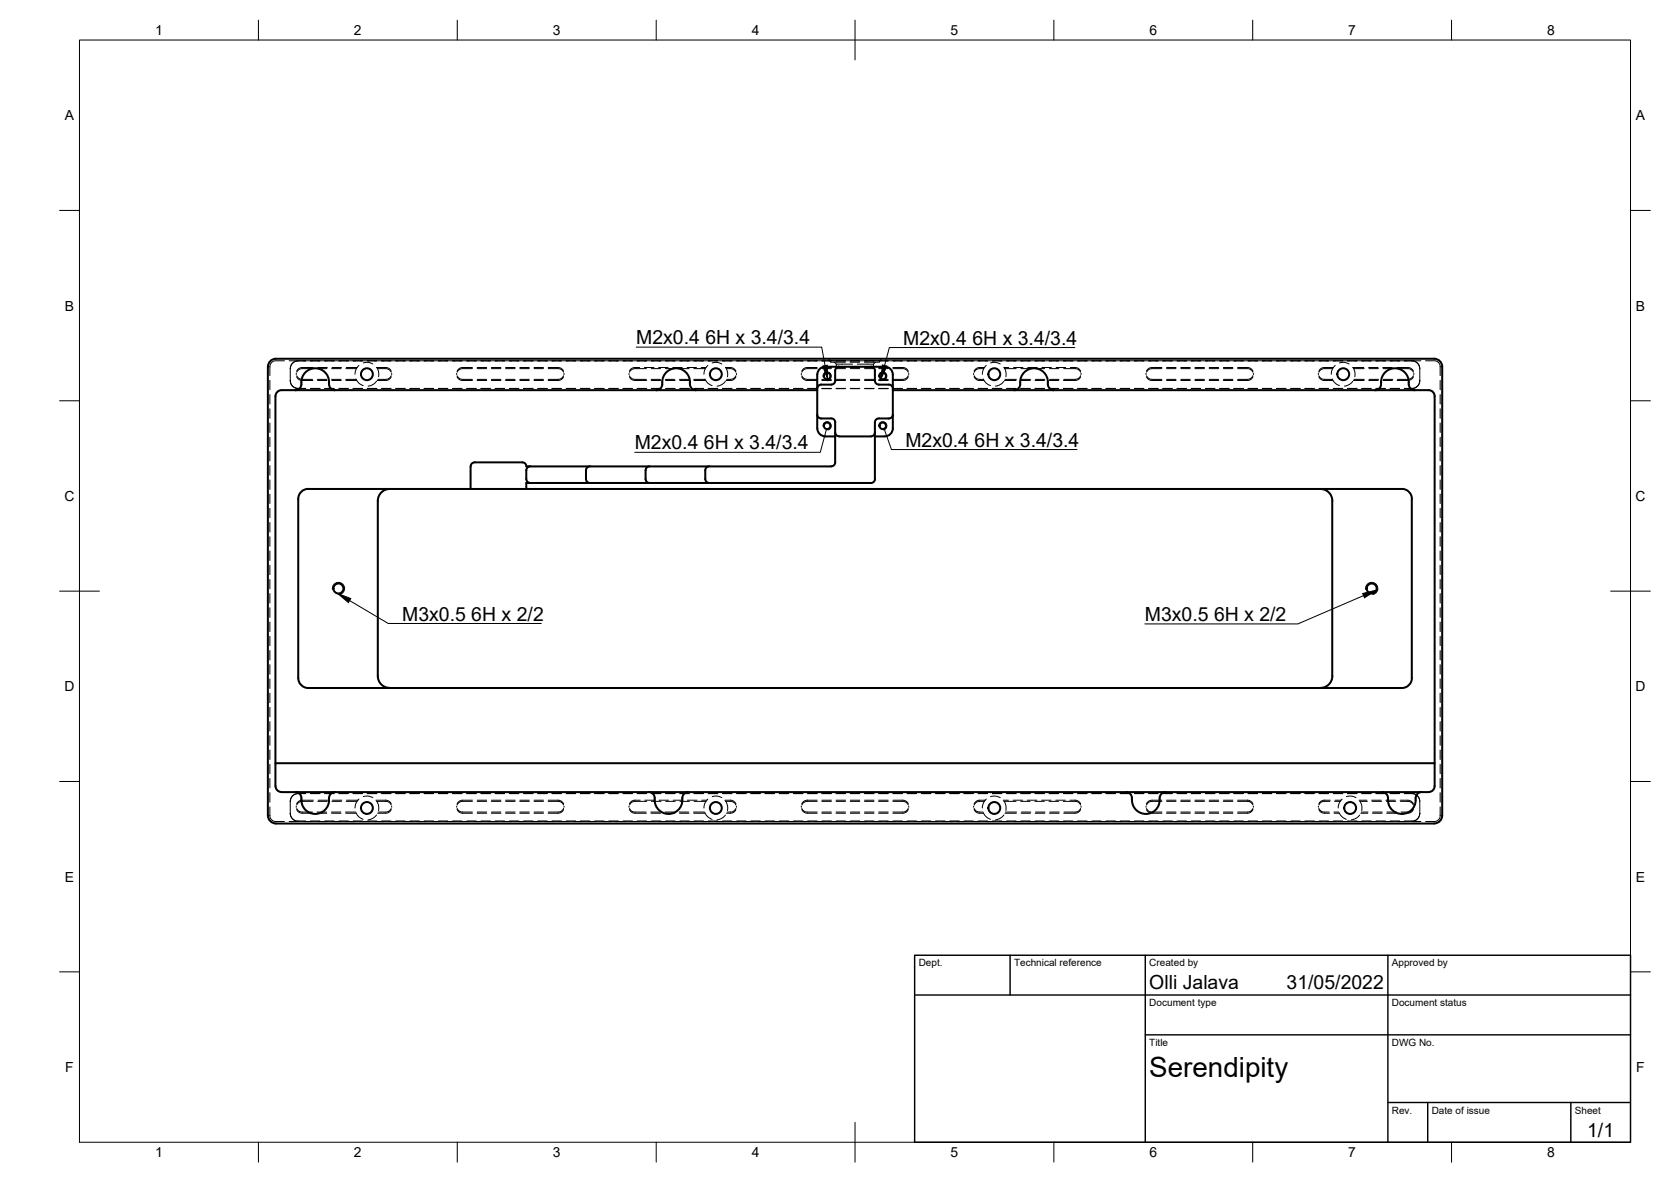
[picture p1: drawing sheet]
<svg xmlns="http://www.w3.org/2000/svg" width="420mm" height="297mm" viewBox="0 0 420 297" stroke-linecap="round" stroke-linejoin="round" font-family="sans-serif">
<!-- layer: Visible -->
<g fill="none" stroke="#000" stroke-width=".51">
<path d="M67.4 92.2v112.7M69.4 90.2h291.2a2 2 0 0 1 2 2v112.7a2 2 0 0 1-2 2l-291.2 .1M69.4 90.2a2 2 0 0 0-2 2M74.3 98.1a1.6 1.6 0 0 0 1.5-2.1 3.5 3.5 0 0 1 3.7-3.4 3.5 3.5 0 0 1 3.2 4 1.54 1.54 0 0 0 1.5 1.5M173.5 96v.6M173.5 96a3.5 3.5 0 0 0-3.8-3.4 3.5 3.5 0 0 0-3.2 4 1.49 1.49 0 0 1-1.5 1.5M173.5 96.6a1.49 1.49 0 0 0 1.5 1.5M205.5 98.1v9.6a2 2 0 0 0 2 2M211 92.1a1.01 1.01 0 0 0-1 1.1v2.4a1.01 1.01 0 0 1-1 1.1h-2.5a1.01 1.01 0 0 0-1 1M219 92.1a.97 .97 0 0 1 1 1.1v2.4a1.01 1.01 0 0 0 1 1.1M221 96.7h2.5M223.5 96.7a1.01 1.01 0 0 1 1 1"/>
<path d="M224.5 98.1v9.6a2 2 0 0 1-2 2M255 98.1h-30.5v-4a1.97 1.97 0 0 0-2-1.9l-15-.1a2.04 2.04 0 0 0-2 2.1v3.9h-134.7a1.52 1.52 0 0 0-1.5 1.5v97.9a1.49 1.49 0 0 0 1.5 1.5M255 98.1h104.2a1.49 1.49 0 0 1 1.5 1.4v98.1a1.49 1.49 0 0 1-1.5 1.4M263.5 96v.6M263.5 96a3.5 3.5 0 0 0-3.8-3.4 3.5 3.5 0 0 0-3.2 4 1.49 1.49 0 0 1-1.5 1.5M263.5 96.6a1.49 1.49 0 0 0 1.5 1.5M345.8 98.1a1.6 1.6 0 0 0 1.5-2.1 3.5 3.5 0 0 1 3.7-3.4 3.5 3.5 0 0 1 3.2 4 1.54 1.54 0 0 0 1.5 1.5M118.3 117.2v5.7M119.3 116.2h12M119.3 116.2a1.01 1.01 0 0 0-1 1M131.3 116.2a1.01 1.01 0 0 1 1.1 1M132.3 117.2h76.7"/>
<path d="M133.3 117.2a1.01 1.01 0 0 0-1 1v2.2a1.01 1.01 0 0 0 1 1M148.3 117.2a1.01 1.01 0 0 0-1 1v2.2a1.01 1.01 0 0 0 1 1M163.3 117.2a1.01 1.01 0 0 0-1 1v2.2a1.01 1.01 0 0 0 1 1M178.3 117.2a1.01 1.01 0 0 0-1 1v2.2a1.01 1.01 0 0 0 1 1M205.5 104.2a1.01 1.01 0 0 0 1 1l2.5-.1a1.01 1.01 0 0 1 1 1v3.6M207.5 109.7h2.5v6.5a1.01 1.01 0 0 1-1 1M210 108.6a1.01 1.01 0 0 0 1 1.1M211 109.7h8M220 109.7h2.5M220 108.6a1.01 1.01 0 0 1-1 1.1M221 105.2h2.5M221 105.1a1.01 1.01 0 0 0-1 1.1v14.2a1.01 1.01 0 0 1-1 1h-86.7v1.5"/>
<path d="M224.5 104.2a1.01 1.01 0 0 1-1 1M75 125.4v45a2.51 2.51 0 0 0 2.5 2.5h275M77.5 122.9h275M77.5 122.9a2.51 2.51 0 0 0-2.5 2.5M95 125.9v44a2.99 2.99 0 0 0 3 3M98 122.9a2.99 2.99 0 0 0-3 3M332 122.9a2.99 2.99 0 0 1 3 3M335 125.9v44a2.99 2.99 0 0 1-3 3M352.5 122.9a2.51 2.51 0 0 1 2.5 2.5M355 125.4v45M355 170.4a2.51 2.51 0 0 1-2.5 2.5M69.3 191.8h291.4"/>
<path d="M70.8 199.1h288.4M74.3 199a1.61 1.61 0 0 1 1.5 2.1M84.2 199a1.63 1.63 0 0 0-1.5 2.1M163.1 199a1.61 1.61 0 0 1 1.5 2.1M173.1 199a1.63 1.63 0 0 0-1.5 2.1M283.1 199a1.61 1.61 0 0 1 1.5 2.1M293.1 199a1.49 1.49 0 0 0-1.5 1.5M347.5 199a1.61 1.61 0 0 1 1.5 2.1M357.5 199a1.49 1.49 0 0 0-1.5 1.5M67.4 204.9a2 2 0 0 0 2 2M75.8 201.1a3.5 3.5 0 0 0 3.5 3.4 3.5 3.5 0 0 0 3.4-3.4M164.6 201.1a3.5 3.5 0 0 0 3.5 3.4 3.5 3.5 0 0 0 3.5-3.4"/>
<path d="M284.6 201.1a3.5 3.5 0 0 0 3.5 3.4 3.5 3.5 0 0 0 3.5-3.4M291.6 200.5v.6M349 201.1a3.5 3.5 0 0 0 3.5 3.4 3.5 3.5 0 0 0 3.5-3.4M355.9 200.5v.6"/>
<circle cx="92.3" cy="94" r="1.49"/>
<circle cx="180" cy="94" r="1.49"/>
<circle cx="208" cy="94.5" r=".81"/>
<circle cx="222" cy="94.5" r=".81"/>
<circle cx="250" cy="94" r="1.49"/>
<circle cx="337.7" cy="94" r="1.49"/>
<circle cx="208" cy="107" r=".81"/>
<circle cx="222" cy="107" r=".81"/>
<circle cx="85.1" cy="147.9" r="1.26"/>
<circle cx="344.9" cy="147.9" r="1.26"/>
<circle cx="92.3" cy="203" r="1.49"/>
<circle cx="180" cy="203" r="1.49"/>
<circle cx="250" cy="203" r="1.49"/>
<circle cx="339.5" cy="203" r="1.49"/>
</g>
<!-- layer: Hidden -->
<g fill="none" stroke="#000" stroke-width=".25">
<path d="M67.9 95.6v2.4M67.9 99.2v2.3M71.5 90.7h-2.4l-.8 .4-.4 .8v2.5M72.7 90.7h284.6M74.5 93.8v.3M74.6 94.4l.4 .5 .7 .4h2.9M74.6 94.7l.4 .5 .7 .4h3M75 90.6a2 2 0 0 0-2 2v3M76.9 90.7h-1.9a2 2 0 0 0-2 2M76.9 97.6h-1.9a2 2 0 0 1-2-2 2 2 0 0 0 2 2.1h1.9M78.1 97.7h2.4M78.1 90.7h2.4"/>
<path d="M78.1 97.6h2.4M78.6 92.6l-2.9 .1-.7 .3-.4 .5M78.7 92.4h-3l-.7 .3-.4 .6M79.8 95.3h2.4M79.8 92.6h2.4M79.9 95.6h2.3M79.9 92.4h2.4M81.6 97.7h2.4M81.6 90.7h2.4M81.6 97.6h2.4M83.4 95.3h2.3M83.4 92.6h2.4"/>
<path d="M83.4 95.6h2.4M83.5 92.4h2.4M85.2 97.7h2.4M85.2 90.7h2.4M85.2 97.6h2.4M86.9 95.3h2.6M87 92.6h2.6M87 95.6h2.7M87.1 92.4h2.7M88.8 97.7h2.4M88.8 90.7h2.4M88.8 97.6h2.4"/>
<path d="M89.5 95.3l.7 1 1.1 .6M90.3 91.8l-.9 1.3-.1 1M91.3 91.2l1.2-.1 1.2 .4M92.4 97.7h2.3M92.4 90.7h2.3M92.4 97.6h2.3M94.7 92.3l.5 1.3v1.1M94.7 95.8l-.8 .8-1.3 .4M94.7 92.4h2.6l.7 .3 .4 .6M94.9 92.6l2.4 .1 .7 .4 .4 .4M95.9 97.7h2.4M95.9 90.7h2.4"/>
<path d="M95.9 97.6h2.4M98.4 94.4l-.9 .8-2.5 .1M98.4 94.7l-.4 .5-.7 .4h-2.5M98.5 93.8v.3M99.5 97.7h2.4M99.5 90.7h2.4M99.5 97.6h2.4M103.1 97.7h2.4M103.1 90.7h2.4M103.1 97.6h2.4M106.6 97.7h2.4M106.6 90.7h2.4"/>
<path d="M106.6 97.6h2.4M110.2 97.7h2.4M110.2 90.7h2.4M110.2 97.6h2.4M113.8 97.7h2.4M113.8 90.7h2.4M113.8 97.6h2.4M114.8 93.8v.3M114.9 94.7l.6 .7 .5 .2h2.8M114.9 94.4l.6 .7 .5 .2h2.8M117.3 97.7h2.4M117.3 90.7h2.4"/>
<path d="M117.3 97.6h2.4M118.8 92.6l-2.8 .1-.5 .2-.6 .6M118.8 92.4h-2.8l-.7 .3-.4 .6M120 95.3h2.4M120 95.6h2.4M120 92.4h2.4M120 92.6h2.4M120.9 97.7h2.4M120.9 90.7h2.4M120.9 97.6h2.4M123.5 95.3h2.4M123.5 95.6h2.4"/>
<path d="M123.5 92.4h2.4M123.5 92.6h2.4M124.5 97.7h2.4M124.5 90.7h2.4M124.5 97.6h2.4M127.1 95.3h2.4M127.1 95.6h2.4M127.1 92.4h2.4M127.1 92.6h2.4M128.1 97.7h2.4M128.1 90.7h2.4M128.1 97.6h2.4"/>
<path d="M130.7 95.3h2.4M130.7 95.6h2.4M130.7 92.4h2.4M130.7 92.6h2.4M131.6 97.7h2.4M131.6 90.7h2.4M131.6 97.6h2.4M134.3 95.3h2.4M134.3 95.6h2.4M134.3 92.4h2.4M134.3 92.6h2.4M135.2 97.7h2.4"/>
<path d="M135.2 90.7h2.4M135.2 97.6h2.4M137.8 92.6l2.8 .1 .7 .3 .4 .5M137.8 92.4h2.8l.8 .4 .3 .5M138.8 97.7h2.4M138.8 90.7h2.4M138.8 97.6h2.4M141.7 94.7l-.4 .5-.7 .4h-2.8M141.7 94.4l-.5 .7-.6 .2h-2.8M141.8 93.8v.3M142.4 97.7h2.3M142.4 90.7h2.3"/>
<path d="M142.4 97.6h2.3M145.9 97.7h2.4M145.9 90.7h2.4M145.9 97.6h2.4M149.5 97.7h2.4M149.5 90.7h2.4M149.5 97.6h2.4M153.1 97.7h2.3M153.1 90.7h2.3M153.1 97.6h2.3M156.7 97.7h2.3M156.7 90.7h2.3"/>
<path d="M156.7 97.6h2.3M158.2 93.8v.3M158.3 94.4l.6 .7 .5 .2h3.1M158.3 94.7l.3 .5 .8 .4h3.2M160.2 97.7h2.4M160.2 90.7h2.4M160.2 97.6h2.4M160.8 92.4l-1.7 .1-.5 .2-.3 .6M162 92.4h2.4M162.5 92.6l-3.1 .1-.8 .3-.3 .5M163.7 95.3h2.4M163.7 92.6h2.4"/>
<path d="M163.8 95.6h2.4M163.8 97.7h2.4M163.8 90.7h2.4M163.8 97.6h2.4M165.6 92.4h2.4M167.3 95.3h2.4M167.3 92.6h2.4M167.3 95.6h2.4M167.4 97.7h2.3M167.4 90.7h2.3M167.4 97.6h2.3M169.2 92.4h2.4"/>
<path d="M170.8 95.3h2.4M170.9 92.6h2.4M170.9 95.6h2.4M170.9 97.7h2.4M170.9 90.7h2.4M170.9 97.6h2.4M172.8 92.4h2.3M174.4 95.3h2.9M174.5 92.6h2.9M174.5 97.7h2.4M174.5 90.7h2.4M174.5 95.6h2.9"/>
<path d="M174.5 97.6h2.4M176.3 92.4h1.2M177.2 95.3l.7 1 1.1 .6M178 91.8l-.9 1.3-.1 1M178.1 97.7h2.4M178.1 90.7h2.4M178.1 97.6h2.4M179.1 91.2l1.1-.1 1.3 .4M181.7 97.7h2.3M181.7 90.7h2.3M181.7 97.6h2.3M182.4 95.8l-.8 .8-1.3 .4"/>
<path d="M182.4 92.3l.5 1.3v1.1M182.5 92.4l1.7 .1 .8 .8M182.6 92.6l1.6 .2 .8 .7M185 94.4l-.8 .8-1.5 .1M185 94.7l-.5 .7a2.59 2.59 0 0 1-1.9 .2M185.2 93.8v.3M185.2 97.7h2.4M185.2 90.7h2.4M185.2 97.6h2.4M188.8 97.7h2.4M188.8 90.7h2.4M188.8 97.6h2.4"/>
<path d="M192.4 97.7h2.4M192.4 90.7h2.4M192.4 97.6h2.4M195.9 97.7h2.4M195.9 90.7h2.4M195.9 97.6h2.4M199.5 97.7h2.4M199.5 90.7h2.4M199.5 97.6h2.4M201.5 93.8v.3M201.6 94.7l.4 .5 .7 .4h2.8M201.6 94.4l.8 .8 3.1 .1"/>
<path d="M203.1 97.7h2.4M203.1 90.7h2.4M203.1 97.6h2.4M205.5 92.6l-2.8 .1-.7 .3-.4 .5M205.5 92.4h-2.8l-.7 .3-.4 .6M206.7 97.7h2.3M206.7 90.7h2.3M206.7 95.3h2.3M206.7 95.6h2.3M206.7 92.4h2.3M206.7 92.6h2.3M206.7 97.6h2.3"/>
<path d="M208.3 90.2l.5 .5h3.8M208.8 90.7v.3h3.8M209.8 91l.5 .5h4.1M210.2 97.7h2.4M210.2 90.7h2.4M210.2 95.3h2.4M210.2 95.6h2.4M210.2 92.4h2.4M210.2 92.6h2.4M210.2 97.6h2.4M210.3 91.5v.9M213.8 91h2.4"/>
<path d="M213.8 97.7h2.4M213.8 90.7h2.4M213.8 95.3h2.4M213.8 95.6h2.4M213.8 92.4h2.4M213.8 92.6h2.4M213.8 97.6h2.4M217.4 97.7h2.4M217.4 90.7h2.4M217.4 95.3h2.4M217.4 95.6h2.4M217.4 92.4h2.4"/>
<path d="M217.4 92.6h2.4M217.4 97.6h2.4M219.6 91.5v.9M220.1 91l-.5 .5h-4M220.9 97.7h2.4M220.9 90.7h2.4M220.9 95.3h2.4M220.9 95.6h2.4M220.9 92.4h2.4M220.9 92.6h2.4M220.9 97.6h2.4M221.1 90.7v.3h-3.8"/>
<path d="M221.6 90.2l-.5 .5h-1.5M224.5 92.6l2.8 .1 .7 .4 .4 .4M224.5 92.4h2.8l.7 .3 .4 .6M224.5 97.7h2.4M224.5 90.7h2.4M224.5 97.6h2.4M228.1 97.7h2.4M228.1 90.7h2.4M228.1 97.6h2.4M228.4 94.7l-.4 .5-.7 .4h-2.8M228.4 94.4l-.9 .8-3 .1M228.5 93.8v.3"/>
<path d="M231.7 97.7h2.3M231.7 90.7h2.3M231.7 97.6h2.3M235.2 97.7h2.4M235.2 90.7h2.4M235.2 97.6h2.4M238.8 97.7h2.4M238.8 90.7h2.4M238.8 97.6h2.4M242.4 97.7h2.4M242.4 90.7h2.4M242.4 97.6h2.4"/>
<path d="M244.8 93.8v.3M244.9 94.4l.9 .8 1.5 .1M244.9 94.7l.6 .7a2.59 2.59 0 0 0 1.9 .2M246 97.7h2.3M246 90.7h2.3M246 97.6h2.3M247.2 95.3l.8 1 1 .6M247.4 92.6l-1.7 .2-.8 .7M247.5 92.4l-1.7 .1-.9 .8M248 91.8l-.6 .8-.4 1.5M249.1 91.2l1.1-.1 1.3 .4M249.5 97.7h2.4"/>
<path d="M249.5 90.7h2.4M249.5 97.6h2.4M252.4 92.3l.5 1.3v1.1M252.4 95.8l-.8 .8-1.3 .4M252.5 92.4h1.2M252.6 95.6h2.9M252.6 92.6h2.9M252.7 95.3h2.9M253.1 97.7h2.4M253.1 90.7h2.4M253.1 97.6h2.4M254.8 92.4h2.4"/>
<path d="M256.7 97.7h2.3M256.7 90.7h2.3M256.7 95.6h2.4M256.7 97.6h2.3M256.7 92.6h2.4M256.8 95.3h2.3M258.4 92.4h2.4M260.2 97.7h2.4M260.2 90.7h2.4M260.2 95.6h2.4M260.2 97.6h2.4M260.3 92.6h2.4"/>
<path d="M260.3 95.3h2.4M262 92.4h2.4M263.8 97.7h2.4M263.8 90.7h2.4M263.8 97.6h2.4M263.8 95.6h2.4M263.9 92.6h2.3M263.9 95.3h2.4M265.6 92.4h2.3M267.4 97.7h2.4M267.4 90.7h2.4M267.4 97.6h2.4"/>
<path d="M267.4 92.6l3.2 .1 .7 .3 .4 .5M269.1 92.4l1.8 .1 .4 .2 .4 .6M271 97.7h2.3M271 90.7h2.3M271 97.6h2.3M271.7 94.4l-.4 .5-.7 .4h-3.1M271.7 94.7l-.4 .5-.7 .4h-3.2M271.8 93.8v.3M274.5 97.7h2.4M274.5 90.7h2.4M274.5 97.6h2.4M278.1 97.7h2.4"/>
<path d="M278.1 90.7h2.4M278.1 97.6h2.4M281.7 97.7h2.4M281.7 90.7h2.4M281.7 97.6h2.4M285.2 97.7h2.4M285.2 90.7h2.4M285.2 97.6h2.4M288.2 93.8v.3M288.3 94.7l.5 .7 .6 .2h2.7M288.3 94.4l.8 .8 3 .1M288.8 97.7h2.4"/>
<path d="M288.8 90.7h2.4M288.8 97.6h2.4M292.1 92.6l-2.7 .1-.6 .2-.5 .6M292.1 92.4h-2.7l-.8 .3-.3 .6M292.4 97.7h2.4M292.4 90.7h2.4M292.4 97.6h2.4M293.3 95.3h2.4M293.3 95.6h2.4M293.3 92.4h2.4M293.3 92.6h2.4M296 97.7h2.3"/>
<path d="M296 90.7h2.3M296 97.6h2.3M296.9 95.3h2.4M296.9 95.6h2.4M296.9 92.4h2.4M296.9 92.6h2.4M299.5 97.7h2.4M299.5 90.7h2.4M299.5 97.6h2.4M300.5 95.3h2.4M300.5 95.6h2.4M300.5 92.4h2.4"/>
<path d="M300.5 92.6h2.4M303.1 97.7h2.4M303.1 90.7h2.4M303.1 97.6h2.4M304 95.3h2.4M304 95.6h2.4M304 92.4h2.4M304 92.6h2.4M306.7 97.7h2.4M306.7 90.7h2.4M306.7 97.6h2.4M307.6 95.3h2.4"/>
<path d="M307.6 95.6h2.4M307.6 92.4h2.4M307.6 92.6h2.4M310.2 97.7h2.4M310.2 90.7h2.4M310.2 97.6h2.4M311.2 92.6l2.7 .1 .8 .3 .3 .5M311.2 92.4h2.7l.8 .3 .3 .6M313.8 97.7h2.4M313.8 90.7h2.4M313.8 97.6h2.4M315 94.7l-.3 .5-.8 .4h-2.7"/>
<path d="M315 94.4l-.3 .5-.8 .4h-2.7M315.2 93.8v.3M317.4 97.7h2.4M317.4 90.7h2.4M317.4 97.6h2.4M321 97.7h2.3M321 90.7h2.3M321 97.6h2.3M324.5 97.7h2.4M324.5 90.7h2.4M324.5 97.6h2.4M328.1 97.7h2.4"/>
<path d="M328.1 90.7h2.4M328.1 97.6h2.4M331.5 93.8v.3M331.6 94.4l.8 .8 2.6 .1M331.6 94.7l.3 .5 .8 .4h2.5M331.7 97.7h2.4M331.7 90.7h2.4M331.7 97.6h2.4M335 95.3l.7 1 1.1 .6M335.1 92.6l-2.4 .1-.8 .4-.3 .4M335.2 97.7h2.4M335.2 90.7h2.4"/>
<path d="M335.2 97.6h2.4M335.3 92.4h-2.6l-.7 .3-.4 .6M335.7 91.8l-.8 1.3-.2 1M336.8 91.2l1.2-.1 1.2 .4M338.8 97.7h2.4M338.8 90.7h2.4M338.8 97.6h2.4M340.1 92.3l.6 1.3v1.1M340.1 95.8l-.7 .8-1.4 .4M340.2 92.4h2.7M340.3 95.6h2.7M340.4 92.6h2.6"/>
<path d="M340.4 95.3h2.6M342.4 97.7h2.4M342.4 90.7h2.4M342.4 97.6h2.4M344.1 92.4h2.4M344.2 95.6h2.3M344.2 92.6h2.4M344.2 95.3h2.4M346 97.7h2.3M346 90.7h2.3M346 97.6h2.3M347.7 92.4h2.4"/>
<path d="M347.7 95.6h2.4M347.8 92.6h2.4M347.8 95.3h2.4M349.5 97.7h2.4M349.5 90.7h2.4M349.5 97.6h2.4M351.3 92.4h3l.7 .3 .4 .6M351.3 92.6l3 .1 .7 .3 .4 .5M353.1 97.6a4.2 4.2 0 0 0 3-.3l.7-.9 .2-.8a2.01 2.01 0 0 1-2 2.1h-1.9M353.1 90.7h1.9a2 2 0 0 1 2 2M355 90.6a2 2 0 0 1 2 2v3M355.4 94.4l-.9 .8-3.1 .1"/>
<path d="M355.4 94.7l-.4 .5-.7 .4h-3M355.5 93.8v.3M358.5 90.7h2.3l.9 .4 .4 .8v2.5M362.1 95.6v2.4M362.1 99.2v2.3M67.9 102.7v2.4M67.9 106.3v2.4M67.9 109.9v2.4M67.9 113.5v2.3M67.9 117v2.4M362.1 102.7v2.4M362.1 106.3v2.4"/>
<path d="M362.1 109.9v2.4M362.1 113.5v2.3M362.1 117v2.4M67.9 120.6v2.4M67.9 124.2v2.3M67.9 127.7v2.4M67.9 131.3v2.4M67.9 134.9v2.4M67.9 138.5v2.4M362.1 120.6v2.4M362.1 124.2v2.3M362.1 127.7v2.4"/>
<path d="M362.1 131.3v2.4M362.1 134.9v2.4M362.1 138.5v2.4M67.9 142v2.4M67.9 145.6v2.4M67.9 149.2v2.4M67.9 152.7v2.4M67.9 156.3v2.4M67.9 159.9v2.4M362.1 142v2.4M362.1 145.6v2.4M362.1 149.2v2.4"/>
<path d="M362.1 152.7v2.4M362.1 156.3v2.4M362.1 159.9v2.4M67.9 163.5v2.3M67.9 167v2.4M67.9 170.6v2.4M67.9 174.2v2.4M67.9 177.8v2.3M362.1 163.5v2.3M362.1 167v2.4M362.1 170.6v2.4M362.1 174.2v2.4"/>
<path d="M362.1 177.8v2.3M67.9 181.3v2.4M67.9 184.9v2.4M67.9 188.5v2.4M67.9 192.1v2.3M67.9 195.6v2.4M67.9 199.2v2.4M76.9 199.4h-1.9a2 2 0 0 0-2 2M78.1 199.4h2.4M81.6 199.4h2.4M85.2 199.4h2.4M88.8 199.4h2.4"/>
<path d="M92.4 199.4h2.3M95.9 199.4h2.4M99.5 199.4h2.4M103.1 199.4h2.4M106.6 199.4h2.4M110.2 199.4h2.4M113.8 199.4h2.4M117.3 199.4h2.4M120.9 199.4h2.4M124.5 199.4h2.4M128.1 199.4h2.4M131.6 199.4h2.4"/>
<path d="M135.2 199.4h2.4M138.8 199.4h2.4M142.4 199.4h2.3M145.9 199.4h2.4M149.5 199.4h2.4M153.1 199.4h2.3M156.7 199.4h2.3M160.2 199.4h2.4M163.8 199.4h2.4M167.4 199.4h2.3M170.9 199.4h2.4M174.5 199.4h2.4"/>
<path d="M178.1 199.4h2.4M181.7 199.4h2.3M185.2 199.4h2.4M188.8 199.4h2.4M192.4 199.4h2.4M195.9 199.4h2.4M199.5 199.4h2.4M203.1 199.4h2.4M206.7 199.4h2.3M210.2 199.4h2.4M213.8 199.4h2.4M217.4 199.4h2.4"/>
<path d="M220.9 199.4h2.4M224.5 199.4h2.4M228.1 199.4h2.4M231.7 199.4h2.3M235.2 199.4h2.4M238.8 199.4h2.4M242.4 199.4h2.4M246 199.4h2.3M249.5 199.4h2.4M253.1 199.4h2.4M256.7 199.4h2.3M260.2 199.4h2.4"/>
<path d="M263.8 199.4h2.4M267.4 199.4h2.4M271 199.4h2.3M274.5 199.4h2.4M278.1 199.4h2.4M281.7 199.4h2.4M285.2 199.4h2.4M288.8 199.4h2.4M292.4 199.4h2.4M296 199.4h2.3M299.5 199.4h2.4M303.1 199.4h2.4"/>
<path d="M306.7 199.4h2.4M310.2 199.4h2.4M313.8 199.4h2.4M317.4 199.4h2.4M321 199.4h2.3M324.5 199.4h2.4M328.1 199.4h2.4M331.7 199.4h2.4M335.2 199.4h2.4M338.8 199.4h2.4M342.4 199.4h2.4M346 199.4h2.3"/>
<path d="M349.5 199.4h2.4M353.1 199.4h1.9a2 2 0 0 1 2 2M353.1 199.4h1.9a2 2 0 0 1 2 2v3M362.1 181.3v2.4M362.1 184.9v2.4M362.1 188.5v2.4M362.1 192.1v2.3M362.1 195.6v2.4M362.1 199.2v2.4M67.9 202.8v2.3l.3 .8 .9 .5h2.4M72.7 206.4h281M73 201.4v3"/>
<path d="M74.5 202.6v.3M74.6 203.2l.4 .5 .7 .4h2.8M74.6 203.4l.8 .9 3.2 .1M76.9 206.3a4.1 4.1 0 0 1-3-.3l-.6-.5-.3-1.1a2 2 0 0 0 2 2M78.1 206.3h2.4M78.7 201.4h-3l-.7 .4-.4 .5M78.8 201.1h-3.1l-.7 .4-.4 .5M79.7 204.1h2.4M79.8 204.4h2.4M79.9 201.4h2.4M80 201.1h2.4M81.6 206.3h2.4"/>
<path d="M83.3 204.1h2.4M83.4 204.4h2.3M83.5 201.4h2.4M83.6 201.1h2.4M85.2 206.3h2.4M86.9 204.1h2.5M86.9 204.4h2.7M87 201.4h2.8M87.1 201.1h2.9M88.8 206.3h2.4M89.5 204.2l.7 1.1 1.1 .6M90.3 200.8l-.9 1.3-.1 1"/>
<path d="M91.3 200.2l1.2-.1 1.2 .4M92.4 206.3h2.3M94.5 201.1h2.8l.7 .4 .4 .5M94.7 201.3l.5 1.3v1.1M94.7 204.8l-.8 .8-1.3 .4M94.7 201.4l2.8 .1 .9 .8M95.9 206.3h2.4M98.4 203.2l-.4 .5-.7 .4h-2.2M98.4 203.4l-.9 .9-2.5 .1M98.5 202.6v.3M99.5 206.3h2.4M103.1 206.3h2.4"/>
<path d="M106.6 206.3h2.4M110.2 206.3h2.4M113.8 206.3h2.4M114.8 202.6v.3M114.9 203.4l.6 .7 .5 .2 2.8 .1M114.9 203.2l.4 .5 .7 .4h2.8M117.3 206.3h2.4M118.8 201.4h-2.8l-.7 .4-.4 .5M118.8 201.1h-2.8l-.7 .4-.4 .5M120 204.1h2.4M120 204.4h2.4M120 201.1h2.4"/>
<path d="M120 201.4h2.4M120.9 206.3h2.4M123.5 204.1h2.4M123.5 204.4h2.4M123.5 201.1h2.4M123.5 201.4h2.4M124.5 206.3h2.4M127.1 204.1h2.4M127.1 204.4h2.4M127.1 201.1h2.4M127.1 201.4h2.4M128.1 206.3h2.4"/>
<path d="M130.7 204.1h2.4M130.7 204.4h2.4M130.7 201.1h2.4M130.7 201.4h2.4M131.6 206.3h2.4M134.3 204.1h2.4M134.3 204.4h2.4M134.3 201.1h2.4M134.3 201.4h2.4M135.2 206.3h2.4M137.8 201.4l3.1 .1 .8 .8M137.8 201.1h2.8l.7 .4 .4 .5"/>
<path d="M138.8 206.3h2.4M141.7 203.4l-.8 .9-3.1 .1M141.7 203.2l-.4 .5-.7 .4h-2.8M141.8 202.6v.3M142.4 206.3h2.3M145.9 206.3h2.4M149.5 206.3h2.4M153.1 206.3h2.3M156.7 206.3h2.3M158.2 202.6v.3M158.3 203.2l.3 .5 .8 .4h3.1M158.3 203.4l.5 .7 .6 .2 3.1 .1"/>
<path d="M160.2 206.3h2.4M161 201.1a2.94 2.94 0 0 0-2.1 .2l-.6 .7M162.1 201.1h2.4M162.6 201.4h-3.2l-.8 .4-.3 .5M163.6 204.1h2.4M163.7 204.4h2.4M163.8 206.3h2.4M163.8 201.4h2.4M165.7 201.1h2.4M167.2 204.1h2.4M167.3 204.4h2.4M167.4 206.3h2.3"/>
<path d="M167.4 201.4h2.4M169.3 201.1h2.4M170.8 204.1h2.4M170.9 204.4h2.3M170.9 206.3h2.4M171 201.4h2.3M172.8 201.1h2.4M174.4 204.1h2.8M174.4 204.4h2.9M174.5 206.3h2.4M174.5 201.4h3M176.4 201.1h1.3"/>
<path d="M177.2 204.2l.7 1.1 1.1 .6M178 200.8l-.9 1.3-.1 1M178.1 206.3h2.4M179.1 200.2l1.1-.1 1.3 .4M181.7 206.3h2.3M182.3 201.1h1.6l.8 .4 .3 .5M182.4 204.8l-.8 .8-1.3 .4M182.4 201.3l.5 1.3v1.1M182.5 201.4a2.69 2.69 0 0 1 2 .2l.5 .7M185 203.2l-.8 .8-1.4 .1M185 203.4l-.8 .8-1.5 .2M185.2 202.6v.3"/>
<path d="M185.2 206.3h2.4M188.8 206.3h2.4M192.4 206.3h2.4M195.9 206.3h2.4M199.5 206.3h2.4M201.5 202.6v.3M201.6 203.4l.3 .5 .8 .4 2.8 .1M201.6 203.2l.4 .5 .7 .4h2.8M203.1 206.3h2.4M205.5 201.4h-2.8l-.8 .4-.3 .5M205.5 201.1h-2.8l-.7 .4-.4 .5M206.7 204.1h2.3"/>
<path d="M206.7 204.4h2.3M206.7 201.1h2.3M206.7 201.4h2.3M206.7 206.3h2.3M210.2 204.1h2.4M210.2 204.4h2.4M210.2 201.1h2.4M210.2 201.4h2.4M210.2 206.3h2.4M213.8 204.1h2.4M213.8 204.4h2.4M213.8 201.1h2.4"/>
<path d="M213.8 201.4h2.4M213.8 206.3h2.4M217.4 204.1h2.4M217.4 204.4h2.4M217.4 201.1h2.4M217.4 201.4h2.4M217.4 206.3h2.4M220.9 204.1h2.4M220.9 204.4h2.4M220.9 201.1h2.4M220.9 201.4h2.4M220.9 206.3h2.4"/>
<path d="M224.5 201.4h2.8l.7 .4 .4 .5M224.5 201.1h2.8l.7 .4 .4 .5M224.5 206.3h2.4M228.1 206.3h2.4M228.4 203.4l-.4 .5-.7 .4-2.8 .1M228.4 203.2l-.4 .5-.7 .4h-2.8M228.5 202.6v.3M231.7 206.3h2.3M235.2 206.3h2.4M238.8 206.3h2.4M242.4 206.3h2.4M244.8 202.6v.3"/>
<path d="M244.9 203.2l.9 .8 1.4 .1M244.9 203.4l.9 .9 1.5 .1M246 206.3h2.3M247.2 204.2l.8 1.1 1 .6M247.5 201.4l-1.7 .1-.9 .8M247.7 201.1l-1.9 .1-.9 .8M248 200.8l-.6 .8-.4 1.5M249.1 200.2l1.1-.1 1.3 .4M249.5 206.3h2.4M252.3 201.1h1.3M252.4 201.3l.5 1.3v1.1M252.4 204.8l-.8 .8-1.3 .4"/>
<path d="M252.5 201.4h3M252.7 204.4h2.8M252.8 204.1h2.8M253.1 206.3h2.4M254.7 201.1h2.4M256.6 201.4h2.4M256.7 206.3h2.3M256.8 204.4h2.3M256.8 204.1h2.4M258.3 201.1h2.4M260.2 201.4h2.4M260.2 206.3h2.4"/>
<path d="M260.3 204.4h2.4M260.4 204.1h2.4M261.9 201.1h2.4M263.8 201.4h2.4M263.8 206.3h2.4M263.9 204.4h2.4M263.9 204.1h2.4M265.5 201.1h2.3M267.4 201.4h3.2l.7 .4 .4 .5M267.4 206.3h2.4M269 201.1a2.94 2.94 0 0 1 2.1 .2l.6 .7M271 206.3h2.3"/>
<path d="M271.7 203.2l-.4 .5-.7 .4h-3.1M271.7 203.4l-.4 .6-.7 .3-3.1 .1M271.8 202.6v.3M274.5 206.3h2.4M278.1 206.3h2.4M281.7 206.3h2.4M285.2 206.3h2.4M288.2 202.6v.3M288.3 203.4l.8 .9 3 .1M288.3 203.2l.3 .5 .8 .4h2.7M288.8 206.3h2.4M292.1 201.4l-3 .1-.8 .8"/>
<path d="M292.1 201.1h-2.7l-.8 .4-.3 .5M292.4 206.3h2.4M293.3 204.1h2.4M293.3 204.4h2.4M293.3 201.1h2.4M293.3 201.4h2.4M296 206.3h2.3M296.9 204.1h2.4M296.9 204.4h2.4M296.9 201.1h2.4M296.9 201.4h2.4M299.5 206.3h2.4"/>
<path d="M300.5 204.1h2.4M300.5 204.4h2.4M300.5 201.1h2.4M300.5 201.4h2.4M303.1 206.3h2.4M304 204.1h2.4M304 204.4h2.4M304 201.1h2.4M304 201.4h2.4M306.7 206.3h2.4M307.6 204.1h2.4M307.6 204.4h2.4"/>
<path d="M307.6 201.1h2.4M307.6 201.4h2.4M310.2 206.3h2.4M311.2 201.4h2.7l.8 .4 .3 .5M311.2 201.1h2.7l.8 .4 .3 .5M313.8 206.3h2.4M315 203.4l-.3 .6-.8 .3-2.7 .1M315 203.2l-.3 .5-.8 .4h-2.7M315.2 202.6v.3M317.4 206.3h2.4M321 206.3h2.3M324.5 206.3h2.4"/>
<path d="M328.1 206.3h2.4M331.5 202.6v.3M331.6 203.2l.4 .5 .4 .3 1.8 .1M331.6 203.4l.8 .9 1.9 .1M331.7 206.3h2.4M334.4 201.4l-2 .1-.8 .8M334.5 201.1l-2.1 .1-.8 .8M335.2 206.3h2.4M335.4 204.1h1.2M335.5 204.4h1.3M335.6 201.4h1.4M335.7 201.1h1.5"/>
<path d="M336.7 204.2l.7 1.1 1.1 .6M337.5 200.8l-.7 .8-.3 1.5M338.5 200.2l1.2-.1 1.3 .4M338.8 206.3h2.4M341.7 201.1h2M341.9 201.3l.5 1.3v1.1M341.9 204.8l-.8 .8-1.3 .4M341.9 201.4h1.9M342.2 204.4h1.7M342.3 204.1h1.7M342.4 206.3h2.4M344.9 201.1h2.4"/>
<path d="M345 201.4h2.4M345.1 204.4h2.4M345.2 204.1h2.3M346 206.3h2.3M348.5 201.1h2.3M348.6 201.4h2.3M348.7 204.4h2.3M348.7 204.1h2.4M349.5 206.3h2.4M352 201.1h2.3l.7 .4 .4 .5M352.1 201.4l2.4 .1 .9 .8M353.1 206.3h1.9a2 2 0 0 0 2-1.9 1.97 1.97 0 0 1-2 2h-1.9"/>
<path d="M354.9 206.4h2.4M355.4 203.2l-.4 .5-.7 .4h-2M355.4 203.4l-.9 .9-2.2 .1M355.5 202.6v.3M362.1 202.8v2.3l-.3 .8-1 .5h-2.3"/>
</g>
<!-- layer: Visible Narrow -->
<path d="M207 94.7a1.04 1.04 0 0 1 .8-1.2 1.04 1.04 0 0 1 1.2 .8 1.04 1.04 0 0 1-.8 1.2M221 94.7a1.04 1.04 0 0 1 .8-1.2 1.04 1.04 0 0 1 1.2 .8 1.04 1.04 0 0 1-.9 1.2M207 107.2a1.04 1.04 0 0 1 .8-1.2 1.04 1.04 0 0 1 1.2 .9 1.04 1.04 0 0 1-.8 1.1M221 107.2a1.04 1.04 0 0 1 .8-1.2 1.04 1.04 0 0 1 1.2 .9 1.04 1.04 0 0 1-.9 1.1M83.6 148.2a1.53 1.53 0 0 1 1.2-1.8 1.53 1.53 0 0 1 1.8 1.2 1.53 1.53 0 0 1-1.2 1.8M343.4 148.2a1.53 1.53 0 0 1 1.2-1.8 1.53 1.53 0 0 1 1.8 1.2 1.53 1.53 0 0 1-1.2 1.8" fill="none" stroke="#000" stroke-width=".25"/>
<!-- layer: Border -->
<g fill="none" stroke="#000" stroke-width=".25">
<path d="M20 10.1h390v276.9h-390zM65 5.1v5M115 5.1v5M165 5.1v5M215 5.1v10M265 5.1v5M315 5.1v5M365 5.1v5M15 52.9h5M410 52.9h5M15 100.7h5M410 100.7h5"/>
<path d="M15 148.6h10M405 148.6h10M15 196.4h5M410 196.4h5M15 244.2h5M410 244.2h5M65 287v5M115 287v5M165 287v5M215 282.1v9.9M265 287v5M315 287v5"/>
<path d="M365 287v5"/>
</g>
<!-- layer: TitleBlock -->
<path d="M230 240.1h180v46.9h-180zM230 250h180M254 240.1v9.9M288 240.1v46.9M349 240.1v46.9M288 260.1h122M349 277.1h61M359 277.1v9.9M395 277.1v9.9" fill="none" stroke="#000" stroke-width=".36"/>
<!-- layer: Annotations -->
<path d="M206.9 92l1.1-.2 .1 3.5zM221.9 91.7l1.1 .3-1.5 3.2zM84.9 149.1l3.3 1.3-.6 1zM342.6 149.1l3.5-.8-3 1.9z" fill="#000" stroke="#000" stroke-width=".25"/>
<path d="M160 87.2h46.6l.9 4.7M270.3 87.3h-46.7l-1.2 4.5M207.8 107.8l-1.6 5.9h-46.6M222.3 107.8l1.9 5.2h46.6M87.9 150.9l9.7 5.8h38.5M342.9 149.7l-16.6 7.1h-38.4" fill="none" stroke="#000" stroke-width=".25"/>
<text font-size="7" x="289" y="270.6">Serendipity</text>
<g font-size="4.9">
<text x="160" y="86.5">M2x0.4</text>
<text x="177.4" y="86.5">6H x 3.4/3.4</text>
<text x="227.1" y="86.6">M2x0.4</text>
<text x="244.5" y="86.6">6H x 3.4/3.4</text>
<text x="159.6" y="113">M2x0.4</text>
<text x="177" y="113">6H x 3.4/3.4</text>
<text x="227.6" y="112.2">M2x0.4</text>
<text x="245" y="112.2">6H x 3.4/3.4</text>
<text x="101.1" y="156">M3x0.5</text>
<text x="118.5" y="156">6H x 2/2</text>
<text x="287.9" y="156.1">M3x0.5</text>
<text x="305.3" y="156.1">6H x 2/2</text>
<text x="289" y="248.5">Olli Jalava</text>
<text x="323.5" y="248.5">31/05/2022</text>
<text x="399.1" y="285.7">1/1</text>
</g>
<g font-size="3.5">
<text x="39" y="8.8">1</text>
<text x="89" y="8.8">2</text>
<text x="139" y="8.8">3</text>
<text x="189" y="8.8">4</text>
<text x="239" y="8.8">5</text>
<text x="289" y="8.8">6</text>
<text x="339" y="8.8">7</text>
<text x="389" y="8.8">8</text>
<text x="16.3" y="30.2">A</text>
<text x="411.3" y="30.2">A</text>
<text x="16.3" y="78">B</text>
<text x="411.3" y="78">B</text>
<text x="16.2" y="125.9">C</text>
<text x="411.2" y="125.9">C</text>
<text x="16.2" y="173.7">D</text>
<text x="411.2" y="173.7">D</text>
<text x="16.3" y="221.6">E</text>
<text x="411.3" y="221.6">E</text>
<text x="16.4" y="269.4">F</text>
<text x="411.4" y="269.4">F</text>
<text x="39" y="290.8">1</text>
<text x="89" y="290.8">2</text>
<text x="139" y="290.8">3</text>
<text x="189" y="290.8">4</text>
<text x="239" y="290.8">5</text>
<text x="289" y="290.8">6</text>
<text x="339" y="290.8">7</text>
<text x="389" y="290.8">8</text>
</g>
<g font-size="2.5">
<text x="231" y="242.9">Dept.</text>
<text x="255" y="242.9">Technical reference</text>
<text x="289" y="242.9">Created by</text>
<text x="350" y="242.9">Approved by</text>
<text x="289" y="252.8">Document type</text>
<text x="350" y="252.8">Document status</text>
<text x="289" y="262.9">Title</text>
<text x="350" y="262.9">DWG No.</text>
<text x="350" y="279.9">Rev.</text>
<text x="360" y="279.9">Date of issue</text>
<text x="396" y="279.9">Sheet</text>
</g>
</svg>
